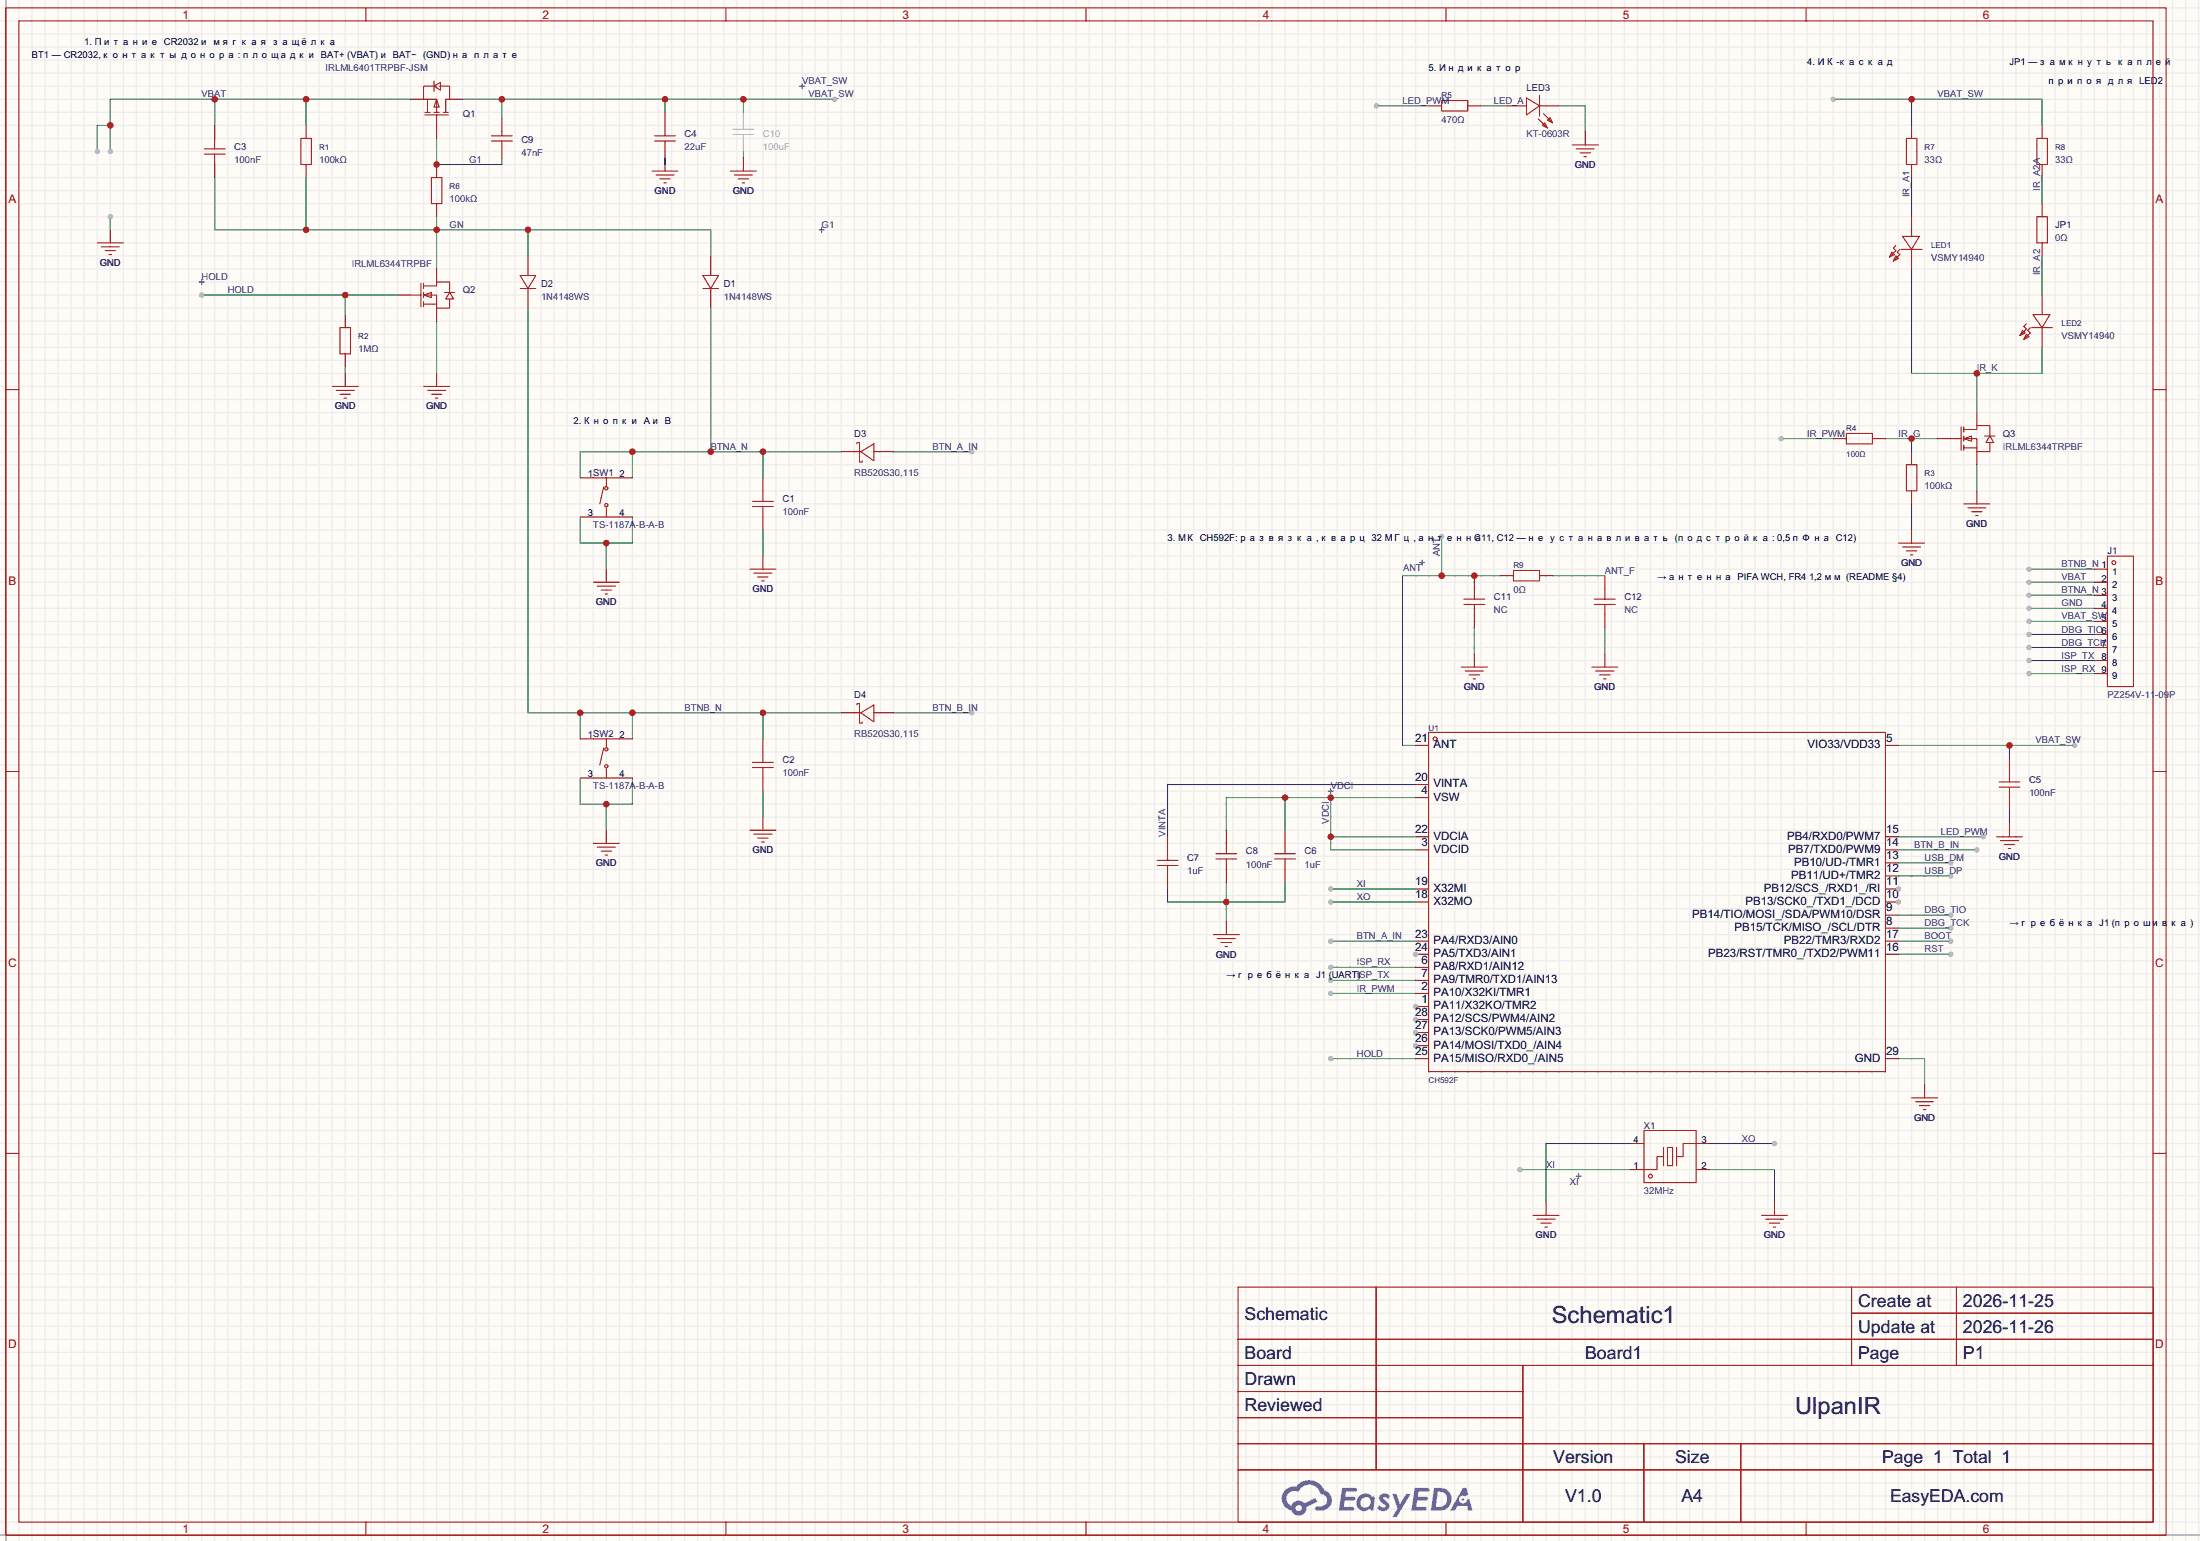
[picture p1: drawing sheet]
<svg xmlns="http://www.w3.org/2000/svg" width="428mm" height="300mm" viewBox="0 0 428 300" stroke-linecap="round" stroke-linejoin="round" font-family="sans-serif">
<path d="M0 0h428.1v299.9h-428.1z" fill="#fffcf7"/>
<g fill="none" stroke="#ededed" stroke-width=".25">
<path d="M1.1 0v299.9M3.7 0v299.9M6.2 0v299.9M8.8 0v299.9M11.3 0v299.9M13.8 0v299.9M16.4 0v299.9M18.9 0v299.9M21.5 0v299.9M24 0v299.9M26.5 0v299.9M29.1 0v299.9"/>
<path d="M31.6 0v299.9M34.2 0v299.9M36.7 0v299.9M39.2 0v299.9M41.8 0v299.9M44.3 0v299.9M46.9 0v299.9M49.4 0v299.9M51.9 0v299.9M54.5 0v299.9M57 0v299.9M59.6 0v299.9"/>
<path d="M62.1 0v299.9M64.6 0v299.9M67.2 0v299.9M69.7 0v299.9M72.3 0v299.9M74.8 0v299.9M77.3 0v299.9M79.9 0v299.9M82.4 0v299.9M85 0v299.9M87.5 0v299.9M90 0v299.9"/>
<path d="M92.6 0v299.9M95.1 0v299.9M97.7 0v299.9M100.2 0v299.9M102.7 0v299.9M105.3 0v299.9M107.8 0v299.9M110.4 0v299.9M112.9 0v299.9M115.4 0v299.9M118 0v299.9M120.5 0v299.9"/>
<path d="M123.1 0v299.9M125.6 0v299.9M128.1 0v299.9M130.7 0v299.9M133.2 0v299.9M135.8 0v299.9M138.3 0v299.9M140.8 0v299.9M143.4 0v299.9M145.9 0v299.9M148.5 0v299.9M151 0v299.9"/>
<path d="M153.5 0v299.9M156.1 0v299.9M158.6 0v299.9M161.2 0v299.9M163.7 0v299.9M166.2 0v299.9M168.8 0v299.9M171.3 0v299.9M173.9 0v299.9M176.4 0v299.9M178.9 0v299.9M181.5 0v299.9"/>
<path d="M184 0v299.9M186.6 0v299.9M189.1 0v299.9M191.6 0v299.9M194.2 0v299.9M196.7 0v299.9M199.3 0v299.9M201.8 0v299.9M204.3 0v299.9M206.9 0v299.9M209.4 0v299.9M212 0v299.9"/>
<path d="M214.5 0v299.9M217 0v299.9M219.6 0v299.9M222.1 0v299.9M224.7 0v299.9M227.2 0v299.9M229.7 0v299.9M232.3 0v299.9M234.8 0v299.9M237.4 0v299.9M239.9 0v299.9M242.4 0v299.9"/>
<path d="M245 0v299.9M247.5 0v299.9M250.1 0v299.9M252.6 0v299.9M255.1 0v299.9M257.7 0v299.9M260.2 0v299.9M262.8 0v299.9M265.3 0v299.9M267.8 0v299.9M270.4 0v299.9M272.9 0v299.9"/>
<path d="M275.5 0v299.9M278 0v299.9M280.5 0v299.9M283.1 0v299.9M285.6 0v299.9M288.2 0v299.9M290.7 0v299.9M293.2 0v299.9M295.8 0v299.9M298.3 0v299.9M300.9 0v299.9M303.4 0v299.9"/>
<path d="M305.9 0v299.9M308.5 0v299.9M311 0v299.9M313.6 0v299.9M316.1 0v299.9M318.6 0v299.9M321.2 0v299.9M323.7 0v299.9M326.3 0v299.9M328.8 0v299.9M331.3 0v299.9M333.9 0v299.9"/>
<path d="M336.4 0v299.9M339 0v299.9M341.5 0v299.9M344 0v299.9M346.6 0v299.9M349.1 0v299.9M351.7 0v299.9M354.2 0v299.9M356.7 0v299.9M359.3 0v299.9M361.8 0v299.9M364.4 0v299.9"/>
<path d="M366.9 0v299.9M369.4 0v299.9M372 0v299.9M374.5 0v299.9M377.1 0v299.9M379.6 0v299.9M382.1 0v299.9M384.7 0v299.9M387.2 0v299.9M389.8 0v299.9M392.3 0v299.9M394.8 0v299.9"/>
<path d="M397.4 0v299.9M399.9 0v299.9M402.5 0v299.9M405 0v299.9M407.5 0v299.9M410.1 0v299.9M412.6 0v299.9M415.2 0v299.9M417.7 0v299.9M420.2 0v299.9M422.8 0v299.9M425.3 0v299.9"/>
<path d="M427.9 0v299.9M0 1.5h428.1M0 4.1h428.1M0 6.6h428.1M0 9.2h428.1M0 11.7h428.1M0 14.2h428.1M0 16.8h428.1M0 19.3h428.1M0 21.9h428.1M0 24.4h428.1M0 26.9h428.1"/>
<path d="M0 29.5h428.1M0 32h428.1M0 34.6h428.1M0 37.1h428.1M0 39.6h428.1M0 42.2h428.1M0 44.7h428.1M0 47.3h428.1M0 49.8h428.1M0 52.3h428.1M0 54.9h428.1M0 57.4h428.1"/>
<path d="M0 60h428.1M0 62.5h428.1M0 65h428.1M0 67.6h428.1M0 70.1h428.1M0 72.7h428.1M0 75.2h428.1M0 77.7h428.1M0 80.3h428.1M0 82.8h428.1M0 85.4h428.1M0 87.9h428.1"/>
<path d="M0 90.4h428.1M0 93h428.1M0 95.5h428.1M0 98.1h428.1M0 100.6h428.1M0 103.1h428.1M0 105.7h428.1M0 108.2h428.1M0 110.8h428.1M0 113.3h428.1M0 115.8h428.1M0 118.4h428.1"/>
<path d="M0 120.9h428.1M0 123.5h428.1M0 126h428.1M0 128.5h428.1M0 131.1h428.1M0 133.6h428.1M0 136.2h428.1M0 138.7h428.1M0 141.2h428.1M0 143.8h428.1M0 146.3h428.1M0 148.9h428.1"/>
<path d="M0 151.4h428.1M0 153.9h428.1M0 156.5h428.1M0 159h428.1M0 161.6h428.1M0 164.1h428.1M0 166.6h428.1M0 169.2h428.1M0 171.7h428.1M0 174.3h428.1M0 176.8h428.1M0 179.3h428.1"/>
<path d="M0 181.9h428.1M0 184.4h428.1M0 187h428.1M0 189.5h428.1M0 192h428.1M0 194.6h428.1M0 197.1h428.1M0 199.7h428.1M0 202.2h428.1M0 204.7h428.1M0 207.3h428.1M0 209.8h428.1"/>
<path d="M0 212.4h428.1M0 214.9h428.1M0 217.4h428.1M0 220h428.1M0 222.5h428.1M0 225.1h428.1M0 227.6h428.1M0 230.1h428.1M0 232.7h428.1M0 235.2h428.1M0 237.8h428.1M0 240.3h428.1"/>
<path d="M0 242.8h428.1M0 245.4h428.1M0 247.9h428.1M0 250.5h428.1M0 253h428.1M0 255.5h428.1M0 258.1h428.1M0 260.6h428.1M0 263.2h428.1M0 265.7h428.1M0 268.2h428.1M0 270.8h428.1"/>
<path d="M0 273.3h428.1M0 275.9h428.1M0 278.4h428.1M0 280.9h428.1M0 283.5h428.1M0 286h428.1M0 288.6h428.1M0 291.1h428.1M0 293.6h428.1M0 296.2h428.1M0 298.7h428.1"/>
</g>
<path d="M1.1 0v299.9M0 298.7h428.1" fill="none" stroke="#999" stroke-width=".25"/>
<g fill="none" stroke="#a10000" stroke-width=".19">
<path d="M1.1 1.5h420.4v297.2h-420.4zM3.7 4.1h415.3v292.1h-415.3zM71.2 1.5v2.6M141.3 1.5v2.6M211.3 1.5v2.6M281.4 1.5v2.6M351.5 1.5v2.6M1.1 75.8h2.6M419 75.8h2.5M1.1 150.1h2.6M419 150.1h2.5M1.1 224.4h2.6"/>
<path d="M419 224.4h2.5M240.9 250.5h178.1v45.7h-178.1zM267.8 250.5v35.5M360.3 250.5v15.2M360.3 255.5h58.7M380.7 250.5v15.2M240.9 260.6h178.1M240.9 265.7h178.1M240.9 270.8h55.5M240.9 275.9h55.5M296.4 265.7v30.5M71.2 296.2v2.5"/>
<path d="M141.3 296.2v2.5M211.3 296.2v2.5M240.9 280.9h178.1M240.9 286h178.1M281.4 296.2v2.5M319.9 280.9v15.3M338.8 280.9v15.3M351.5 296.2v2.5"/>
</g>
<g fill="#5487ff">
<path d="M268.7 290.8a1.3 1.3 0 0 1 1.8 .3l-.4 .7a.54 .54 0 0 0-.9-.3l.1 .2a1.58 1.58 0 0 1 1.1 1.6 1.43 1.43 0 0 1-2.5 .1l.5-.5a.64 .64 0 0 0 .5 .4 .64 .64 0 0 0 .7-.2l-.2-.3a1.35 1.35 0 0 1-.9-1.8z"/>
<path d="M270.9 290.7h.9l.6 1.9 1.2-1.9h.9l-2.7 4.5h-.9l1-1.7z"/>
<path d="M261.2 289.5h1.6a1.31 1.31 0 0 1 1.2 .2 .4 .4 0 0 1-.3 .6h-1.8l-.1 .9h1.6a.4 .4 0 0 1 .4 .5 .4 .4 0 0 1-.4 .3h-1.7l-.2 1.2h.8a1.23 1.23 0 0 1 1.2 .2 .39 .39 0 0 1-.3 .6h-2.7z"/>
<path d="M275.3 289.5h1.6a1.32 1.32 0 0 1 1.2 .2 .39 .39 0 0 1-.3 .6h-1.8l-.1 .9h1.6a.4 .4 0 0 1 .4 .5 .4 .4 0 0 1-.4 .3h-1.7l-.2 1.2h.8a1.23 1.23 0 0 1 1.2 .2 .39 .39 0 0 1-.3 .6h-2.7z"/>
<path d="M284.7 289.5h.7l.3 1.4-.6 .3a.75 .75 0 0 0-1.1 .3 .75 .75 0 0 0 .5 1 .75 .75 0 0 0 .9-.6l.5-.3 .7 2.4h-.9l-.2-1h-1.9l-.5 1h-.9z"/>
<path d="M279.1 289.5l-.7 4.5h1.5a2.27 2.27 0 0 0 2.6-2.3 2.27 2.27 0 0 0-2.7-2.2zM279.8 290.3a1.5 1.5 0 0 1 1.8 1.5 1.5 1.5 0 0 1-1.9 1.4h-.3z"/>
<path d="M264.5 291.1a1.6 1.6 0 0 0-.3 2.3 1.6 1.6 0 0 0 2.3 .2l.8 .4 .3-2.5-.2-.3h-.5a1.58 1.58 0 0 0-2.4-.1zM265.1 291.7a.99 .99 0 0 1 1.6 .3 .99 .99 0 0 1-.9 1.3 .94 .94 0 0 1-1-.5 .94 .94 0 0 1 .3-1.1z"/>
<path d="M250.1 289.9a2.37 2.37 0 0 0 1.2 4 1.54 1.54 0 0 0 1.7 1 1.54 1.54 0 0 0 1.3-1.6l2.1-1.1-.5-.8-2 1.1a1.57 1.57 0 0 0-2.6 .5 1.5 1.5 0 0 1-.8-2.1 1.5 1.5 0 0 1 2.2-.6 2.23 2.23 0 0 1 2.3-1.4 2.23 2.23 0 0 1 2 1.9 1.16 1.16 0 0 1 1.2 1 1.16 1.16 0 0 1-1.1 1.3h-.6a.47 .47 0 0 0-.6 .4 .47 .47 0 0 0 .4 .5 2.17 2.17 0 0 0 2.5-1 2.17 2.17 0 0 0-.3-2.6l-.8-.5a3.2 3.2 0 0 0-5.5-.7l-1.1 .1zM252.1 293.5a.6 .6 0 0 1 1.2 0 .6 .6 0 0 1-1.2 0z"/>
<circle cx="284.7" cy="291.8" r=".28"/>
</g>
<g fill="none" stroke="#a10000" stroke-width=".19">
<path d="M278 142.5h88.9v66h-88.9z"/>
<circle cx="279.3" cy="143.8" r=".38"/>
</g>
<path d="M275.5 145h2.5M275.5 152.7h2.5M275.5 155.2h2.5M275.5 162.8h2.5M275.5 165.4h2.5M275.5 173h2.5M275.5 175.5h2.5M275.5 183.1h2.5M275.5 185.7h2.5" fill="none" stroke="#870000" stroke-width=".19"/>
<circle cx="275.5" cy="185.7" r=".51" fill="#999"/>
<path d="M275.5 188.2h2.5M275.5 190.8h2.5M275.5 193.3h2.5M275.5 195.8h2.5" fill="none" stroke="#870000" stroke-width=".19"/>
<circle cx="275.5" cy="195.8" r=".51" fill="#999"/>
<path d="M275.5 198.4h2.5" fill="none" stroke="#870000" stroke-width=".19"/>
<circle cx="275.5" cy="198.4" r=".51" fill="#999"/>
<path d="M275.5 200.9h2.5" fill="none" stroke="#870000" stroke-width=".19"/>
<circle cx="275.5" cy="200.9" r=".51" fill="#999"/>
<path d="M275.5 203.5h2.5" fill="none" stroke="#870000" stroke-width=".19"/>
<circle cx="275.5" cy="203.5" r=".51" fill="#999"/>
<path d="M366.9 178.1h2.5M366.9 175.5h2.5M366.9 185.7h2.5M366.9 183.1h2.5M366.9 180.6h2.5M275.5 206h2.5M366.9 206h2.5" fill="none" stroke="#870000" stroke-width=".19"/>
<circle cx="369.4" cy="175.5" r=".51" fill="#999"/>
<path d="M366.9 173h2.5" fill="none" stroke="#870000" stroke-width=".19"/>
<circle cx="369.4" cy="173" r=".51" fill="#999"/>
<g fill="none" stroke="#870000" stroke-width=".19">
<path d="M79.9 19.3h2.5M87.5 19.3h2.5M41.8 24.4v2.5M41.8 32v2.6M59.6 24.4v2.5M59.6 32v2.6M85 24.4v2.5M85 32v2.6M85 39.6v2.6M97.7 23.1v2.6M97.7 28.2v2.5M278 20.6h2.5"/>
<path d="M285.6 20.6h2.6M293.2 20.6h3.9M299.6 20.6h3.8M372 24.4v2.5M372 32v2.6M397.4 24.4v2.5M397.4 32v2.6M397.4 39.6v2.6M77.3 57.4h2.6M85 52.3v2.6M85 60v2.5M102.7 49.8v3.8"/>
<path d="M102.7 56.1v3.9M138.3 49.8v3.8M138.3 56.1v3.9M372 42.2v3.8M372 48.5v3.8M397.4 47.3v2.5M397.4 57.4v3.8M67.2 61.2v2.6M67.2 68.8v2.6M397.4 63.8v3.8M112.9 93h2.5M120.5 93h2.6"/>
<path d="M148.5 93v2.5M163.7 87.9h3.8M170.1 87.9h3.8M356.7 85.4h2.6M364.4 85.4h2.5M372 87.9v2.5M372 95.5v2.6M377.1 85.4h2.5M384.7 80.3v2.5M384.7 87.9v2.5M112.9 100.6h2.5M120.5 100.6h2.6"/>
<path d="M148.5 100.6v2.5M286.9 112v2.6M286.9 119.6v2.6M292 112h2.5M299.6 112h2.5M312.3 112v2.6M312.3 119.6v2.6M163.7 138.7h3.8M170.1 138.7h3.8M112.9 143.8h2.5M112.9 151.4h2.5M120.5 143.8h2.6"/>
<path d="M120.5 151.4h2.6M148.5 143.8v2.5M148.5 151.4v2.5M366.9 145h2.5M391 147.6v2.5M391 155.2v2.5M227.2 162.8v2.6M227.2 170.4v2.6M238.6 161.6v2.5M238.6 169.2v2.5M250.1 161.6v2.5M250.1 169.2v2.5"/>
<path d="M366.9 170.4h2.5M366.9 167.9h2.5M366.9 165.4h2.5M366.9 162.8h2.5"/>
</g>
<g fill="none" stroke="#a10000" stroke-width=".19">
<path d="M83.2 19.3v2.6M84.5 16.8l1.2-.8v1.5zM84.5 15.8v2M85 19.3l.5 1.5h-1zM85 16.8h-2.6v2.5h2.6v2.6M85.5 16.8h2v2.5h-.8v2.6M280.5 19.6h5.1v2h-5.1zM297.1 19.1l2.5 1.5-2.5 1.8zM299.6 18.6v4M39.8 30h4M39.8 29h4M41.8 26.9v2.1"/>
<path d="M41.8 30v2M58.5 26.9h2.1v5.1h-2.1zM82.7 22.4h4.5M82.7 21.9h1M83.9 34.6h2.1v5h-2.1zM84.5 21.9h1M85 22.4v2M86.2 21.9h1M95.6 26.4h4.1M95.6 27.4h4.1M97.7 25.7v.7M97.7 27.4v.8"/>
<path d="M299.3 23.1l1.8 1.8M300.4 22.1l1.7 1.8M300.6 23.9l.5 1-1-.5zM301.1 23.4l.5-.5 .5 1zM371 26.9h2v5.1h-2zM396.4 26.9h2v5.1h-2zM79.9 57.4h2M81.9 55.1v4.6M82.4 57.4l1.5-.5v1zM82.4 55.6h2.6v-.7h2.5v2M82.4 57.4h2.6v2.6h2.5v-1.8M82.4 59.2h2.6"/>
<path d="M82.4 55.1v1M82.4 56.9v1M82.4 58.7v1M86.5 56.9h2M87.5 56.9l.8 1.3h-1.6zM101.2 53.6h3.1l-1.6 2.5zM101.2 56.1h3.1M136.8 53.6h3l-1.5 2.5zM136.8 56.1h3M368.2 49l.5 .5-1 .5zM368.9 49.8l.5 .5-1 .5zM368.9 47.8l-.5 .5 .5 .5-1.2 1.2"/>
<path d="M369.7 48.5l-.5 .5 .5 .5-1.3 1.3M370 48.5h4M370.2 46h3.3l-1.5 2.5zM396.4 42.2h2v5.1h-2zM66.2 63.8h2v5h-2zM393.6 64.3l.5 .5-1 .5zM394.3 65l.5 .5-1 .6zM394.3 63l-.5 .5 .5 .5-1.2 1.3M395.1 63.8l-.5 .5 .5 .5-1.3 1.3M395.4 63.8h4M395.6 61.2h3.3l-1.5 2.6zM115.4 93h5.1"/>
<path d="M117.5 94.8l-.8 3.3M118 93v1.8M118 98.8v1.8M146.4 98.6h4.1M146.4 97.5h4.1M148.5 95.5v2M148.5 98.6v2M166.8 86.4v-.3h.5v3.8h.5v-.2M167.5 87.9l2.6-1.5v3.3zM359.3 84.3h5.1v2.1h-5.1zM371 90.4h2v5.1h-2zM379.6 85.4h2"/>
<path d="M381.6 83.1v4.5M382.1 85.4l1.6-.6v1.1zM382.1 83.6h2.6v-.8h2.5v2M382.1 85.4h2.6v2.5h2.5v-1.8M382.1 87.1h2.6M382.1 83.1v1M382.1 84.8v1.1M382.1 86.6v1M386.2 84.8h2M387.2 84.8l.8 1.3h-1.5zM115.4 100.6h5.1M284.9 117.6h4"/>
<path d="M284.9 116.6h4M286.9 114.6v2M286.9 117.6v2M294.5 111h5.1v2h-5.1zM310.3 117.6h4M310.3 116.6h4M312.3 114.6v2M312.3 117.6v2M166.8 137.2v-.3h.5v3.8h.5v-.2M167.5 138.7l2.6-1.5v3.3zM115.4 151.4h5.1M115.4 143.8h5.1"/>
<path d="M117.5 145.6l-.8 3.3M118 143.8v1.8M118 149.6v1.8M146.4 149.4h4.1M146.4 148.3h4.1M148.5 146.3v2M148.5 149.4v2M389 153.2h4.1M389 152.2h4.1M391 150.1v2.1M391 153.2v2M225.2 167.4h4"/>
<path d="M225.2 168.4h4M227.2 165.4v2M227.2 168.4v2M236.6 167.1h4.1M236.6 166.1h4.1M238.6 164.1v2M238.6 167.1v2.1M248 167.1h4.1M248 166.1h4.1M250.1 164.1v2M250.1 167.1v2.1"/>
<circle cx="118" cy="98.3" r=".32"/>
<circle cx="118" cy="95" r=".32"/>
<circle cx="118" cy="145.8" r=".32"/>
<circle cx="118" cy="149.1" r=".32"/>
</g>
<path d="M142.6 25.2h4.1M142.6 26.2h4.1M144.7 21.9v3.3M144.7 26.2v3.3" fill="none" stroke="#ababab" stroke-width=".19"/>
<path d="M41.8 19.3v5.1M59.6 19.3v5.1M79.9 19.3h-58.4v10.2M21.5 24.4h-2.6v5.1" fill="none" stroke="#008700" stroke-width=".19"/>
<g fill="#c00">
<circle cx="41.8" cy="19.3" r=".63"/>
<circle cx="59.6" cy="19.3" r=".63"/>
<circle cx="21.5" cy="24.4" r=".63"/>
</g>
<g fill="#999">
<circle cx="18.9" cy="29.5" r=".51"/>
<circle cx="21.5" cy="29.5" r=".51"/>
</g>
<path d="M21.5 44.7v2.6" fill="none" stroke="#870000" stroke-width=".19"/>
<path d="M18.9 47.3h5.1M19.7 48h3.5M20.4 48.8h2.1M21.2 49.5h.5" fill="none" stroke="#a10000" stroke-width=".19"/>
<path d="M41.8 34.6v10.1h96.5v5.1M59.6 34.6v10.1M85 42.2v10.1M102.7 44.7v5.1" fill="none" stroke="#008700" stroke-width=".19"/>
<g fill="#c00">
<circle cx="102.7" cy="44.7" r=".63"/>
<circle cx="85" cy="44.7" r=".63"/>
<circle cx="59.6" cy="44.7" r=".63"/>
</g>
<path d="M85 26.9v5.1h12.7v-1.3" fill="none" stroke="#008700" stroke-width=".19"/>
<circle cx="85" cy="32" r=".63" fill="#c00"/>
<path d="M90 19.3h72.4M97.7 19.3v3.8M129.4 19.3v2.6M144.7 19.3v2.6" fill="none" stroke="#008700" stroke-width=".19"/>
<g fill="#c00">
<circle cx="144.7" cy="19.3" r=".63"/>
<circle cx="129.4" cy="19.3" r=".63"/>
<circle cx="97.7" cy="19.3" r=".63"/>
</g>
<circle cx="162.4" cy="19.3" r=".51" fill="#999"/>
<path d="M129.4 30.7v2.6M144.7 30.7v2.6M85 72.7v2.5" fill="none" stroke="#870000" stroke-width=".19"/>
<path d="M126.9 33.3h5.1M127.6 34h3.6M128.4 34.8h2M129.2 35.6h.5M142.1 33.3h5.1M142.9 34h3.5M143.6 34.8h2.1M144.4 35.6h.5M82.4 75.2h5.1M83.2 76h3.5M83.9 76.7h2.1M84.7 77.5h.5" fill="none" stroke="#a10000" stroke-width=".19"/>
<path d="M144.7 29.5v1.2M39.2 57.4h38.1M67.2 57.4v3.8M85 62.5v10.2" fill="none" stroke="#008700" stroke-width=".19"/>
<circle cx="67.2" cy="57.4" r=".63" fill="#c00"/>
<circle cx="39.2" cy="57.4" r=".51" fill="#999"/>
<path d="M138.3 60v27.9M67.2 71.4v1.3M123.1 87.9v5.1M148.5 87.9v5.1M163.7 87.9h-50.8v5.1" fill="none" stroke="#008700" stroke-width=".19"/>
<path d="M67.2 72.7v2.5" fill="none" stroke="#870000" stroke-width=".19"/>
<path d="M64.6 75.2h5.1M65.4 76h3.6M66.2 76.7h2M66.9 77.5h.5" fill="none" stroke="#a10000" stroke-width=".19"/>
<g fill="#c00">
<circle cx="148.5" cy="87.9" r=".63"/>
<circle cx="138.3" cy="87.9" r=".63"/>
<circle cx="123.1" cy="87.9" r=".63"/>
</g>
<path d="M112.9 100.6v5.1h10.2v-5.1M118 105.7v5.1" fill="none" stroke="#008700" stroke-width=".19"/>
<circle cx="118" cy="105.7" r=".63" fill="#c00"/>
<path d="M118 110.8v2.5M148.5 108.2v2.6" fill="none" stroke="#870000" stroke-width=".19"/>
<path d="M115.4 113.3h5.1M116.2 114.1h3.6M117 114.8h2M117.7 115.6h.5M145.9 110.8h5.1M146.7 111.5h3.5M147.4 112.3h2.1M148.2 113h.5" fill="none" stroke="#a10000" stroke-width=".19"/>
<path d="M173.9 87.9h15.2M148.5 103.1v5.1" fill="none" stroke="#008700" stroke-width=".19"/>
<circle cx="189.1" cy="87.9" r=".51" fill="#999"/>
<path d="M102.7 60v78.7h61M112.9 138.7v5.1M123.1 138.7v5.1M148.5 138.7v5.1" fill="none" stroke="#008700" stroke-width=".19"/>
<g fill="#c00">
<circle cx="148.5" cy="138.7" r=".63"/>
<circle cx="123.1" cy="138.7" r=".63"/>
<circle cx="112.9" cy="138.7" r=".63"/>
</g>
<path d="M112.9 151.4v5.1h10.2v-5.1M118 156.5v5.1" fill="none" stroke="#008700" stroke-width=".19"/>
<circle cx="118" cy="156.5" r=".63" fill="#c00"/>
<path d="M148.5 159v2.6M118 161.6v2.5" fill="none" stroke="#870000" stroke-width=".19"/>
<path d="M115.4 164.1h5.1M116.2 164.9h3.6M117 165.6h2M117.7 166.4h.5M145.9 161.6h5.1M146.7 162.3h3.5M147.4 163.1h2.1M148.2 163.8h.5" fill="none" stroke="#a10000" stroke-width=".19"/>
<path d="M173.9 138.7h15.2M148.5 153.9v5.1" fill="none" stroke="#008700" stroke-width=".19"/>
<circle cx="189.1" cy="138.7" r=".51" fill="#999"/>
<path d="M280.5 104.4v7.6M292 112h-19.1v33h2.6" fill="none" stroke="#008700" stroke-width=".19"/>
<g fill="#c00">
<circle cx="280.5" cy="112" r=".63"/>
<circle cx="286.9" cy="112" r=".63"/>
</g>
<circle cx="280.5" cy="104.4" r=".51" fill="#999"/>
<path d="M302.1 112h10.2M286.9 122.2v5.1M312.3 122.2v5.1M275.5 152.7h-48.3v10.1M238.6 171.7v7.6M250.1 171.7v3.8h-22.9v-2.5" fill="none" stroke="#008700" stroke-width=".19"/>
<path d="M286.9 127.3v2.5M312.3 127.3v2.5" fill="none" stroke="#870000" stroke-width=".19"/>
<path d="M284.4 129.8h5M285.1 130.6h3.6M285.9 131.3h2M286.6 132.1h.5M309.8 129.8h5M310.5 130.6h3.6M311.3 131.3h2M312 132.1h.5" fill="none" stroke="#a10000" stroke-width=".19"/>
<circle cx="238.6" cy="175.5" r=".63" fill="#c00"/>
<path d="M250.1 155.2v6.4M259 155.2v10.2h16.5M275.5 155.2h-36.9v6.4M259 162.8h16.5" fill="none" stroke="#008700" stroke-width=".19"/>
<g fill="#c00">
<circle cx="250.1" cy="155.2" r=".63"/>
<circle cx="259" cy="155.2" r=".63"/>
<circle cx="259" cy="162.8" r=".63"/>
</g>
<path d="M238.6 179.3v2.6" fill="none" stroke="#870000" stroke-width=".19"/>
<path d="M236.1 181.9h5.1M236.9 182.6h3.5M237.6 183.4h2M238.4 184.2h.5" fill="none" stroke="#a10000" stroke-width=".19"/>
<path d="M259 173h16.5" fill="none" stroke="#008700" stroke-width=".19"/>
<circle cx="259" cy="173" r=".51" fill="#999"/>
<path d="M259 175.5h16.5" fill="none" stroke="#008700" stroke-width=".19"/>
<circle cx="259" cy="175.5" r=".51" fill="#999"/>
<path d="M295.8 227.6h21.6" fill="none" stroke="#008700" stroke-width=".19"/>
<circle cx="295.8" cy="227.6" r=".51" fill="#999"/>
<path d="M332.6 222.5h12.7" fill="none" stroke="#008700" stroke-width=".19"/>
<circle cx="345.3" cy="222.5" r=".51" fill="#999"/>
<path d="M259 183.1h16.5M317.4 222.5h-16.5v11.4M332.6 227.6h12.7v6.3" fill="none" stroke="#008700" stroke-width=".19"/>
<path d="M300.9 233.9v2.6M345.3 233.9v2.6" fill="none" stroke="#870000" stroke-width=".19"/>
<path d="M298.3 236.5h5.1M299.1 237.2h3.5M299.8 238h2.1M300.6 238.8h.5M342.8 236.5h5.1M343.5 237.2h3.6M344.3 238h2M345.1 238.8h.5" fill="none" stroke="#a10000" stroke-width=".19"/>
<circle cx="259" cy="183.1" r=".51" fill="#999"/>
<path d="M369.4 165.4h15.3" fill="none" stroke="#008700" stroke-width=".19"/>
<circle cx="384.7" cy="165.4" r=".51" fill="#999"/>
<path d="M259 188.2h16.5" fill="none" stroke="#008700" stroke-width=".19"/>
<circle cx="259" cy="188.2" r=".51" fill="#999"/>
<path d="M259 190.8h16.5" fill="none" stroke="#008700" stroke-width=".19"/>
<circle cx="259" cy="190.8" r=".51" fill="#999"/>
<path d="M259 193.3h16.5" fill="none" stroke="#008700" stroke-width=".19"/>
<circle cx="259" cy="193.3" r=".51" fill="#999"/>
<path d="M259 206h16.5" fill="none" stroke="#008700" stroke-width=".19"/>
<circle cx="259" cy="206" r=".51" fill="#999"/>
<path d="M369.4 167.9h10.2" fill="none" stroke="#008700" stroke-width=".19"/>
<circle cx="379.6" cy="167.9" r=".51" fill="#999"/>
<path d="M369.4 170.4h10.2" fill="none" stroke="#008700" stroke-width=".19"/>
<circle cx="379.6" cy="170.4" r=".51" fill="#999"/>
<path d="M369.4 178.1h10.2" fill="none" stroke="#008700" stroke-width=".19"/>
<circle cx="379.6" cy="178.1" r=".51" fill="#999"/>
<path d="M369.4 180.6h10.2" fill="none" stroke="#008700" stroke-width=".19"/>
<circle cx="379.6" cy="180.6" r=".51" fill="#999"/>
<path d="M369.4 183.1h10.2" fill="none" stroke="#008700" stroke-width=".19"/>
<circle cx="379.6" cy="183.1" r=".51" fill="#999"/>
<path d="M369.4 185.7h10.2" fill="none" stroke="#008700" stroke-width=".19"/>
<circle cx="379.6" cy="185.7" r=".51" fill="#999"/>
<path d="M369.4 145h34.3M391 145v2.6" fill="none" stroke="#008700" stroke-width=".19"/>
<circle cx="391" cy="145" r=".63" fill="#c00"/>
<circle cx="403.7" cy="145" r=".51" fill="#999"/>
<path d="M356.7 19.3h40.7v5.1M372 19.3v5.1M391 157.7v2.6M369.4 206h5.1v5.1" fill="none" stroke="#008700" stroke-width=".19"/>
<path d="M391 160.3v2.5M374.5 211.1v2.5" fill="none" stroke="#870000" stroke-width=".19"/>
<path d="M388.5 162.8h5.1M389.3 163.6h3.5M390 164.3h2M390.8 165.1h.5M372 213.6h5.1M372.7 214.4h3.6M373.5 215.1h2M374.3 215.9h.5" fill="none" stroke="#a10000" stroke-width=".19"/>
<circle cx="372" cy="19.3" r=".63" fill="#c00"/>
<circle cx="356.7" cy="19.3" r=".51" fill="#999"/>
<path d="M372 34.6v7.6M397.4 34.6v5M372 52.3v20.4h25.4v-5.1M397.4 49.8v7.6M384.7 72.7v7.6" fill="none" stroke="#008700" stroke-width=".19"/>
<circle cx="384.7" cy="72.7" r=".63" fill="#c00"/>
<path d="M366.9 85.4h10.2M372 85.4v2.5M384.7 90.4v5.1" fill="none" stroke="#008700" stroke-width=".19"/>
<path d="M384.7 95.5v2.6" fill="none" stroke="#870000" stroke-width=".19"/>
<path d="M382.1 98.1h5.1M382.9 98.8h3.6M383.7 99.6h2M384.4 100.3h.5" fill="none" stroke="#a10000" stroke-width=".19"/>
<circle cx="372" cy="85.4" r=".63" fill="#c00"/>
<path d="M346.6 85.4h10.1M372 98.1v5" fill="none" stroke="#008700" stroke-width=".19"/>
<path d="M372 103.1v2.6" fill="none" stroke="#870000" stroke-width=".19"/>
<path d="M369.4 105.7h5.1M370.2 106.4h3.6M371 107.2h2M371.7 108h.5" fill="none" stroke="#a10000" stroke-width=".19"/>
<circle cx="346.6" cy="85.4" r=".51" fill="#999"/>
<path d="M267.8 20.6h10.2" fill="none" stroke="#008700" stroke-width=".19"/>
<circle cx="267.8" cy="20.6" r=".51" fill="#999"/>
<path d="M129.4 30.7v1.3M288.2 20.6h5M303.4 20.6h5.1v5.1M21.5 42.2v2.5" fill="none" stroke="#008700" stroke-width=".19"/>
<path d="M129.4 21.9v2.5M129.4 29.5v2.5M308.5 25.7v2.5" fill="none" stroke="#870000" stroke-width=".19"/>
<path d="M127.4 27.4h4M127.4 26.4h4M129.4 24.4v2M129.4 27.4v2.1M305.9 28.2h5.1M306.7 29h3.6M307.5 29.7h2M308.2 30.5h.5" fill="none" stroke="#a10000" stroke-width=".19"/>
<path d="M155.6 16.8h1M156.1 16.3v1M38.7 54.9h1.1M39.2 54.4v1M159.4 44.7h1M159.9 44.2v1M276.2 109.5h1M276.7 109v1M258.4 153.9h1.1M259 153.4v1M306.7 228.9h1M307.2 228.4v1" fill="none" stroke="#00f" stroke-width=".19"/>
<circle cx="21.5" cy="42.2" r=".51" fill="#999"/>
<path d="M317.4 227.6h2.5M317.4 222.5h2.5M330.1 227.6h2.5M330.1 222.5h2.5" fill="none" stroke="#870000" stroke-width=".19"/>
<g fill="none" stroke="#a10000" stroke-width=".19">
<path d="M319.9 220h10.2v10.1h-10.2zM323.7 225.1h-1.2v2.5h-2.6M323.7 223.3v3.5M324.5 223.3h1v3.5h-1zM326.3 223.3v3.5M330.1 222.5h-2.6v2.6h-1.2"/>
<circle cx="321.2" cy="228.9" r=".38"/>
</g>
<path d="M369.4 162.8h16.6" fill="none" stroke="#008700" stroke-width=".19"/>
<circle cx="386" cy="162.8" r=".51" fill="#999"/>
<g fill="none" stroke="#a10000" stroke-width=".19">
<path d="M410.1 108.2h5.1v25.4h-5.1z"/>
<circle cx="411.4" cy="109.5" r=".38"/>
</g>
<path d="M407.5 110.8h2.6M407.5 113.3h2.6M407.5 115.8h2.6M407.5 118.4h2.6M407.5 120.9h2.6M407.5 123.5h2.6M407.5 126h2.6M407.5 128.5h2.6M407.5 131.1h2.6" fill="none" stroke="#870000" stroke-width=".19"/>
<path d="M394.8 110.8h12.7" fill="none" stroke="#008700" stroke-width=".19"/>
<circle cx="394.8" cy="110.8" r=".51" fill="#999"/>
<path d="M394.8 113.3h12.7" fill="none" stroke="#008700" stroke-width=".19"/>
<circle cx="394.8" cy="113.3" r=".51" fill="#999"/>
<path d="M394.8 115.8h12.7" fill="none" stroke="#008700" stroke-width=".19"/>
<circle cx="394.8" cy="115.8" r=".51" fill="#999"/>
<path d="M394.8 118.4h12.7" fill="none" stroke="#008700" stroke-width=".19"/>
<circle cx="394.8" cy="118.4" r=".51" fill="#999"/>
<path d="M394.8 120.9h12.7" fill="none" stroke="#008700" stroke-width=".19"/>
<circle cx="394.8" cy="120.9" r=".51" fill="#999"/>
<path d="M394.8 123.5h12.7" fill="none" stroke="#008700" stroke-width=".19"/>
<circle cx="394.8" cy="123.5" r=".51" fill="#999"/>
<path d="M394.8 126h12.7" fill="none" stroke="#008700" stroke-width=".19"/>
<circle cx="394.8" cy="126" r=".51" fill="#999"/>
<path d="M394.8 128.5h12.7" fill="none" stroke="#008700" stroke-width=".19"/>
<circle cx="394.8" cy="128.5" r=".51" fill="#999"/>
<path d="M394.8 131.1h12.7" fill="none" stroke="#008700" stroke-width=".19"/>
<circle cx="394.8" cy="131.1" r=".51" fill="#999"/>
<g font-size="4.6">
<text x="302" y="257.4">Schematic1</text>
<text x="349.3" y="275.2">UlpanIR</text>
</g>
<g font-size="3.5">
<text x="242.2" y="256.8">Schematic</text>
<text x="361.6" y="254.3">Create at</text>
<text x="382" y="254.3">2026-11-25</text>
<text x="361.6" y="259.3">Update at</text>
<text x="382" y="259.3">2026-11-26</text>
<text x="242.2" y="264.4">Board</text>
<text x="242.2" y="269.5">Drawn</text>
<text x="308.5" y="264.4">Board1</text>
<text x="382" y="264.4">P1</text>
<text x="242.2" y="274.6">Reviewed</text>
<text x="302.2" y="284.7">Version</text>
<text x="326" y="284.7">Size</text>
<text x="304.6" y="292.4">V1.0</text>
<text x="327.2" y="292.4">A4</text>
</g>
<g font-size="3.4">
<text x="361.6" y="264.4">Page</text>
<text x="366.3" y="284.7">Page 1 Total 1</text>
<text x="367.8" y="292.3">EasyEDA.com</text>
</g>
<g font-size="2.3" fill="#a00000">
<text x="35.5" y="3.6">1</text>
<text x="105.6" y="3.6">2</text>
<text x="175.7" y="3.6">3</text>
<text x="245.7" y="3.6">4</text>
<text x="315.8" y="3.6">5</text>
<text x="385.8" y="3.6">6</text>
<text x="1.6" y="39.5">A</text>
<text x="419.5" y="39.5">A</text>
<text x="1.6" y="113.8">B</text>
<text x="419.5" y="113.8">B</text>
<text x="1.6" y="188.1">C</text>
<text x="419.4" y="188.1">C</text>
<text x="1.6" y="262.4">D</text>
<text x="419.4" y="262.4">D</text>
<text x="35.5" y="298.3">1</text>
<text x="105.6" y="298.3">2</text>
<text x="175.7" y="298.3">3</text>
<text x="245.7" y="298.3">4</text>
<text x="315.8" y="298.3">5</text>
<text x="385.8" y="298.3">6</text>
</g>
<g font-size="2.2">
<text x="275.4" y="144.3">21</text>
<text x="278.9" y="145.6">ANT</text>
<text x="351.7" y="145.6">VIO33/VDD33</text>
<text x="367" y="144.3">5</text>
<text x="275.4" y="152">20</text>
<text x="276.6" y="154.5">4</text>
<text x="278.9" y="153.2">VINTA</text>
<text x="278.9" y="155.8">VSW</text>
<text x="275.4" y="162.1">22</text>
<text x="276.6" y="164.7">3</text>
<text x="278.9" y="163.4">VDCIA</text>
<text x="278.9" y="165.9">VDCID</text>
<text x="347.8" y="163.4">PB4/RXD0/PWM7</text>
<text x="348" y="165.9">PB7/TXD0/PWM9</text>
<text x="367" y="167.2">13</text>
<text x="367" y="164.7">14</text>
<text x="367" y="162.1">15</text>
<text x="275.4" y="172.3">19</text>
<text x="278.9" y="173.6">X32MI</text>
<text x="343.3" y="173.6">PB12/SCS_/RXD1_/RI</text>
<text x="348.6" y="171">PB11/UD+/TMR2</text>
<text x="349.1" y="168.5">PB10/UD-/TMR1</text>
<text x="367" y="172.3">11</text>
<text x="367" y="169.7">12</text>
<text x="275.4" y="174.8">18</text>
<text x="278.9" y="176.1">X32MO</text>
<text x="329.3" y="178.6">PB14/TIO/MOSI_/SDA/PWM10/DSR</text>
<text x="339.6" y="176.1">PB13/SCK0_/TXD1_/DCD</text>
<text x="367" y="179.9">8</text>
<text x="367" y="177.4">9</text>
<text x="367" y="174.8">10</text>
<text x="275.4" y="182.4">23</text>
<text x="275.4" y="185">24</text>
<text x="278.9" y="183.7">PA4/RXD3/AIN0</text>
<text x="337.5" y="181.2">PB15/TCK/MISO_/SCL/DTR</text>
<text x="347.1" y="183.7">PB22/TMR3/RXD2</text>
<text x="367" y="185">16</text>
<text x="367" y="182.4">17</text>
<text x="276.6" y="187.5">6</text>
<text x="276.6" y="190.1">7</text>
<text x="278.9" y="186.3">PA5/TXD3/AIN1</text>
<text x="278.9" y="188.8">PA8/RXD1/AIN12</text>
<text x="278.9" y="191.3">PA9/TMR0/TXD1/AIN13</text>
<text x="332.4" y="186.3">PB23/RST/TMR0_/TXD2/PWM11</text>
<text x="275.4" y="197.7">28</text>
<text x="276.6" y="192.6">2</text>
<text x="276.6" y="195.1">1</text>
<text x="278.9" y="193.9">PA10/X32KI/TMR1</text>
<text x="278.9" y="196.4">PA11/X32KO/TMR2</text>
<text x="275.4" y="200.2">27</text>
<text x="275.4" y="202.8">26</text>
<text x="278.9" y="199">PA12/SCS/PWM4/AIN2</text>
<text x="278.9" y="201.5">PA13/SCK0/PWM5/AIN3</text>
<text x="275.4" y="205.3">25</text>
<text x="278.9" y="204">PA14/MOSI/TXD0_/AIN4</text>
<text x="278.9" y="206.6">PA15/MISO/RXD0_/AIN5</text>
<text x="361" y="206.6">GND</text>
<text x="367" y="205.3">29</text>
</g>
<g font-size="1.8">
<text x="6.2" y="11.3">BT1 — CR2032</text>
<text x="16.4" y="8.8">1. П и</text>
<text x="19.1" y="11.3">, к</text>
<text x="22" y="11.3">о н т</text>
<text x="22.1" y="8.8">т а н</text>
<text x="27.5" y="11.3">а</text>
<text x="27.7" y="8.8">и</text>
<text x="29.3" y="11.3">к т</text>
<text x="29.5" y="8.8">е</text>
<text x="31.9" y="8.8">CR</text>
<text x="33" y="11.3">ы</text>
<text x="34.5" y="8.8">2032 и</text>
<text x="35.3" y="11.3">д</text>
<text x="37.1" y="11.3">о н о</text>
<text x="41.5" y="8.8">м я</text>
<text x="42.6" y="11.3">р</text>
<text x="44.5" y="11.3">а :</text>
<text x="45.2" y="8.8">г</text>
<text x="47.1" y="8.8">к а</text>
<text x="47.3" y="11.3">п л о</text>
<text x="50.8" y="8.8">я</text>
<text x="52.8" y="11.3">щ</text>
<text x="53.1" y="8.8">з</text>
<text x="54.6" y="11.3">а д</text>
<text x="55" y="8.8">а щ ё</text>
<text x="58.3" y="11.3">к</text>
<text x="60.1" y="11.3">и</text>
<text x="60.5" y="8.8">л</text>
<text x="62.4" y="8.8">к а</text>
<text x="62.4" y="11.3">BA</text>
<text x="64.9" y="11.3">T+</text>
<text x="67.6" y="11.3">(VBAT) и</text>
<text x="76.4" y="11.3">B</text>
<text x="77.6" y="11.3">AT</text>
<text x="80" y="11.3">− (</text>
<text x="82.9" y="11.3">GND)</text>
<text x="88.1" y="11.3">н а</text>
<text x="92.3" y="11.3">п л</text>
<text x="95.9" y="11.3">а</text>
<text x="97.8" y="11.3">т е</text>
<text x="278" y="13.9">5. И н</text>
<text x="283.7" y="13.9">д и к</text>
<text x="289.3" y="13.9">а</text>
<text x="291.1" y="13.9">т о р</text>
<text x="351.7" y="12.6">4. И К</text>
<text x="357.4" y="12.6">-к</text>
<text x="359.9" y="12.6">а с к</text>
<text x="365.4" y="12.6">а</text>
<text x="367.3" y="12.6">д</text>
<text x="391" y="12.6">JP1 — з</text>
<text x="398.7" y="16.4">п</text>
<text x="398.9" y="12.6">а</text>
<text x="400.5" y="16.4">р и п</text>
<text x="400.7" y="12.6">м</text>
<text x="402.5" y="12.6">к н</text>
<text x="406" y="16.4">о</text>
<text x="406.2" y="12.6">у</text>
<text x="407.9" y="16.4">я</text>
<text x="408" y="12.6">т ь</text>
<text x="410.2" y="16.4">д л</text>
<text x="412.2" y="12.6">к</text>
<text x="413.9" y="16.4">я</text>
<text x="414" y="12.6">а</text>
<text x="415.8" y="12.6">п л</text>
<text x="416.3" y="16.4">LED2</text>
<text x="419.5" y="12.6">е</text>
<text x="421.3" y="12.6">й</text>
<text x="111.6" y="82.4">2.</text>
<text x="113.7" y="82.4">К</text>
<text x="115.5" y="82.4">н о</text>
<text x="119.2" y="82.4">п</text>
<text x="121.1" y="82.4">к и</text>
<text x="125.3" y="82.4">A и</text>
<text x="129.4" y="82.4">B</text>
<text x="114.4" y="92.8">1</text>
<text x="120.5" y="92.8">2</text>
<text x="114.4" y="100.5">3</text>
<text x="120.5" y="100.5">4</text>
<text x="227.2" y="105.3">3. МК</text>
<text x="233.5" y="105.3">CH592F</text>
<text x="240.3" y="105.3">: р</text>
<text x="243.2" y="105.3">а</text>
<text x="245.1" y="105.3">з в</text>
<text x="248.8" y="105.3">я</text>
<text x="250.6" y="105.3">з к а</text>
<text x="256.1" y="105.3">, к</text>
<text x="259" y="105.3">в</text>
<text x="260.9" y="105.3">а р ц</text>
<text x="266.9" y="105.3">3</text>
<text x="268" y="105.3">2 МГ</text>
<text x="273.2" y="105.3">ц ,</text>
<text x="276.1" y="105.3">а н т</text>
<text x="281.6" y="105.3">е</text>
<text x="283.4" y="105.3">н н C</text>
<text x="287.1" y="105.3">а</text>
<text x="288.2" y="105.3">11,</text>
<text x="291.3" y="105.3">C1</text>
<text x="293.6" y="105.3">2 — н</text>
<text x="299.3" y="105.3">е</text>
<text x="301.6" y="105.3">у</text>
<text x="303.5" y="105.3">с т</text>
<text x="307.1" y="105.3">а</text>
<text x="309" y="105.3">н а в</text>
<text x="314.4" y="105.3">л</text>
<text x="316.3" y="105.3">и в</text>
<text x="319.9" y="105.3">а</text>
<text x="321.8" y="105.3">т ь</text>
<text x="325.9" y="105.3">(</text>
<text x="326.5" y="105.3">п о д</text>
<text x="332" y="105.3">с т р</text>
<text x="337.5" y="105.3">о</text>
<text x="339.4" y="105.3">й к</text>
<text x="343" y="105.3">а</text>
<text x="344.8" y="105.3">: 0</text>
<text x="346.9" y="105.3">,5 п Ф</text>
<text x="353.1" y="105.3">н</text>
<text x="354.9" y="105.3">а</text>
<text x="357.2" y="105.3">C1</text>
<text x="359.6" y="105.3">2)</text>
<text x="322.5" y="112.9">→ а</text>
<text x="326.6" y="112.9">н т</text>
<text x="330.3" y="112.9">е</text>
<text x="332.1" y="112.9">н</text>
<text x="333.9" y="112.9">н а</text>
<text x="338.1" y="112.9">P</text>
<text x="339.3" y="112.9">IFA W</text>
<text x="344.4" y="112.9">CH</text>
<text x="347.1" y="112.9">, F</text>
<text x="349.2" y="112.9">R4</text>
<text x="352" y="112.9">1,2</text>
<text x="355.1" y="112.9">м</text>
<text x="356.9" y="112.9">м (README §4)</text>
<text x="408.9" y="113.2">2</text>
<text x="411" y="111.9">1</text>
<text x="408.9" y="118.2">4</text>
<text x="411" y="114.4">2</text>
<text x="411" y="117">3</text>
<text x="411" y="119.5">4</text>
<text x="408.9" y="120.8">5</text>
<text x="408.9" y="125.9">7</text>
<text x="411" y="122">5</text>
<text x="411" y="124.6">6</text>
<text x="408.9" y="128.4">8</text>
<text x="408.9" y="130.9">9</text>
<text x="411" y="127.1">7</text>
<text x="411" y="129.7">8</text>
<text x="411" y="132.2">9</text>
<text x="114.4" y="143.6">1</text>
<text x="120.5" y="143.6">2</text>
<text x="114.4" y="151.3">3</text>
<text x="120.5" y="151.3">4</text>
<text x="391" y="180.2">→ г</text>
<text x="395.2" y="180.2">р е б</text>
<text x="400.7" y="180.2">ё</text>
<text x="402.5" y="180.2">н к</text>
<text x="406.2" y="180.2">а</text>
<text x="408.5" y="180.2">J1</text>
<text x="411" y="180.2">(п</text>
<text x="413.4" y="180.2">р</text>
<text x="415.2" y="180.2">о ш и</text>
<text x="420.7" y="180.2">в</text>
<text x="422.6" y="180.2">к а</text>
<text x="426.2" y="180.2">)</text>
<text x="238.6" y="190.4">→ г</text>
<text x="242.8" y="190.4">р е б</text>
<text x="248.3" y="190.4">ё</text>
<text x="250.1" y="190.4">н к</text>
<text x="253.8" y="190.4">а</text>
<text x="256.1" y="190.4">J1</text>
<text x="258.6" y="190.4">(U</text>
<text x="260.5" y="190.4">AR</text>
<text x="263" y="190.4">TISP_TX</text>
<text x="264.1" y="190.4">)</text>
<text x="317.9" y="227.5">1</text>
<text x="317.9" y="222.4">4</text>
<text x="331.1" y="222.4">3</text>
<text x="331.1" y="227.5">2</text>
</g>
<g font-size="1.8" fill="#00f">
<text x="63.4" y="13.9">IRLML6401TRPBF-JSM</text>
<text x="156.1" y="16.4">VBAT_SW</text>
<text x="39.2" y="18.9">VBAT</text>
<text x="157.4" y="18.9">VBAT_SW</text>
<text x="272.9" y="20.2">LED_PWM</text>
<text x="290.7" y="20.2">LED_A</text>
<text x="377.1" y="18.9">VBAT_SW</text>
<text x="133.2" y="29.1">22uF</text>
<text x="280.5" y="24">470</text>
<text x="283.6" y="24">Ω</text>
<text x="297.1" y="26.6">KT-0603R</text>
<text x="45.6" y="31.6">100nF</text>
<text x="62.1" y="31.6">100</text>
<text x="65.2" y="31.6">kΩ</text>
<text x="91.3" y="31.6">G1</text>
<text x="101.5" y="30.4">47nF</text>
<text x="374.5" y="31.6">33Ω</text>
<text x="399.9" y="31.6">33Ω</text>
<text x="87.5" y="39.3">100</text>
<text x="90.6" y="39.3">kΩ</text>
<text x="371.6" y="38.4" transform="rotate(-90 371.6 38.4)">IR_A1</text>
<text x="397" y="37.1" transform="rotate(-90 397 37.1)">IR_A2A</text>
<text x="87.5" y="44.3">GN</text>
<text x="159.9" y="44.3">G1</text>
<text x="399.9" y="46.9">0Ω</text>
<text x="68.5" y="52">IRLML6344TRPBF</text>
<text x="375.8" y="50.7">VSMY14940</text>
<text x="397" y="53.6" transform="rotate(-90 397 53.6)">IR_A2</text>
<text x="39.2" y="54.5">HOLD</text>
<text x="44.3" y="57">HOLD</text>
<text x="105.3" y="58.3">1N4148WS</text>
<text x="140.8" y="58.3">1N4148WS</text>
<text x="401.2" y="65.9">VSMY14940</text>
<text x="69.7" y="68.5">1M</text>
<text x="72.3" y="68.5">Ω</text>
<text x="384.7" y="72.3">IR_K</text>
<text x="138.3" y="87.5">BTNA_N</text>
<text x="181.5" y="87.5">BTN_A_IN</text>
<text x="351.7" y="85">IR_PWM</text>
<text x="369.4" y="85">IR_G</text>
<text x="389.8" y="87.5">IRLML6344TRPBF</text>
<text x="166.2" y="92.6">RB520S30,115</text>
<text x="374.5" y="95.1">100</text>
<text x="377.6" y="95.1">kΩ</text>
<text x="152.3" y="100.2">100nF</text>
<text x="115.4" y="102.8">TS-1187A-B-A-B</text>
<text x="273" y="111.1">ANT</text>
<text x="280.2" y="108.2" transform="rotate(-90 280.2 108.2)">ANT</text>
<text x="312.3" y="111.7">ANT_F</text>
<text x="401.2" y="110.4">BTNB_N 1</text>
<text x="401.2" y="112.9">VBAT</text>
<text x="290.7" y="119.3">NC</text>
<text x="294.5" y="115.5">0Ω</text>
<text x="316.1" y="119.3">NC</text>
<text x="401.2" y="115.5">BTNA_N 3</text>
<text x="401.2" y="118">GND</text>
<text x="401.2" y="120.5">VBAT_SW</text>
<text x="401.2" y="123.1">DBG_TIO6</text>
<text x="401.2" y="125.6">DBG_TCK</text>
<text x="401.2" y="128.2">ISP_TX</text>
<text x="401.2" y="130.7">ISP_RX</text>
<text x="410.1" y="135.8">PZ254V-11-09P</text>
<text x="133.2" y="138.3">BTNB_N</text>
<text x="166.2" y="143.4">RB520S30,115</text>
<text x="181.5" y="138.3">BTN_B_IN</text>
<text x="396.1" y="144.7">VBAT_SW</text>
<text x="115.4" y="153.6">TS-1187A-B-A-B</text>
<text x="152.3" y="151">100nF</text>
<text x="259" y="153.6">VDCI</text>
<text x="394.8" y="154.8">100nF</text>
<text x="258.6" y="160.3" transform="rotate(-90 258.6 160.3)">VDCI</text>
<text x="226.8" y="162.8" transform="rotate(-90 226.8 162.8)">VINTA</text>
<text x="372.5" y="165">BTN_B_IN</text>
<text x="374.5" y="167.5">USB_DM</text>
<text x="377.7" y="162.5">LED_PWM</text>
<text x="231" y="170.1">1uF</text>
<text x="242.4" y="168.8">100nF</text>
<text x="253.9" y="168.8">1uF</text>
<text x="264" y="172.6">XI</text>
<text x="374.5" y="170.1">USB_DP</text>
<text x="264" y="175.2">XO</text>
<text x="374.5" y="177.7">DBG_TIO</text>
<text x="264" y="182.8">BTN_A_IN</text>
<text x="374.5" y="180.2">DBG_TCK</text>
<text x="374.5" y="182.8">BOOT</text>
<text x="374.5" y="185.3">RST</text>
<text x="264" y="187.9">ISP_RX</text>
<text x="264" y="192.9">IR_PWM</text>
<text x="264" y="205.6">HOLD</text>
<text x="300.9" y="227.2">XI</text>
<text x="339" y="222.1">XO</text>
<text x="305.5" y="230.5">XI</text>
<text x="319.9" y="232.3">32MHz</text>
</g>
<g font-size="1.8" fill="#000080">
<text x="297.1" y="17.7">LED3</text>
<text x="90" y="22.8">Q1</text>
<text x="45.6" y="29.1">C3</text>
<text x="101.5" y="27.8">C9</text>
<text x="133.2" y="26.6">C4</text>
<text x="306.4" y="32.7">GND</text>
<text x="127.4" y="37.7">GND</text>
<text x="142.6" y="37.7">GND</text>
<text x="399.9" y="44.3">JP1</text>
<text x="19.4" y="51.7">GND</text>
<text x="90" y="57">Q2</text>
<text x="105.3" y="55.8">D2</text>
<text x="140.8" y="55.8">D1</text>
<text x="65.1" y="79.7">GND</text>
<text x="82.9" y="79.7">GND</text>
<text x="166.2" y="85">D3</text>
<text x="389.8" y="85">Q3</text>
<text x="115.4" y="92.6">SW1</text>
<text x="152.3" y="97.7">C1</text>
<text x="382.6" y="102.5">GND</text>
<text x="410.1" y="107.8">J1</text>
<text x="369.9" y="110.1">GND</text>
<text x="115.9" y="117.8">GND</text>
<text x="146.4" y="115.2">GND</text>
<text x="290.7" y="116.7">C11</text>
<text x="316.1" y="116.7">C12</text>
<text x="166.2" y="135.8">D4</text>
<text x="284.8" y="134.3">GND</text>
<text x="310.2" y="134.3">GND</text>
<text x="115.4" y="143.4">SW2</text>
<text x="152.3" y="148.5">C2</text>
<text x="394.8" y="152.3">C5</text>
<text x="146.4" y="166">GND</text>
<text x="231" y="167.5">C7</text>
<text x="242.4" y="166.3">C8</text>
<text x="253.9" y="166.3">C6</text>
<text x="389" y="167.3">GND</text>
<text x="115.9" y="168.6">GND</text>
<text x="236.6" y="186.3">GND</text>
<text x="319.9" y="219.6">X1</text>
<text x="372.5" y="218.1">GND</text>
<text x="298.8" y="240.9">GND</text>
<text x="343.3" y="240.9">GND</text>
</g>
<g font-size="1.8" fill="#ababab">
<text x="148.5" y="26.6">C10</text>
<text x="148.5" y="29.1">100uF</text>
</g>
<g font-size="1.6" fill="#000080">
<text x="280.5" y="19">R5</text>
<text x="62.1" y="29.2">R1</text>
<text x="374.5" y="29.2">R7</text>
<text x="399.9" y="29.2">R8</text>
<text x="87.5" y="36.8">R6</text>
<text x="375.8" y="48.2">LED1</text>
<text x="69.7" y="66">R2</text>
<text x="401.2" y="63.5">LED2</text>
<text x="359.3" y="83.8">R4</text>
<text x="374.5" y="92.7">R3</text>
<text x="294.5" y="110.4">R9</text>
<text x="278" y="142.2">U1</text>
</g>
<g font-size="1.6" fill="#00f">
<text x="359.3" y="88.9">100</text>
<text x="361.9" y="88.9">Ω</text>
<text x="278" y="210.8">CH592F</text>
</g>
</svg>
